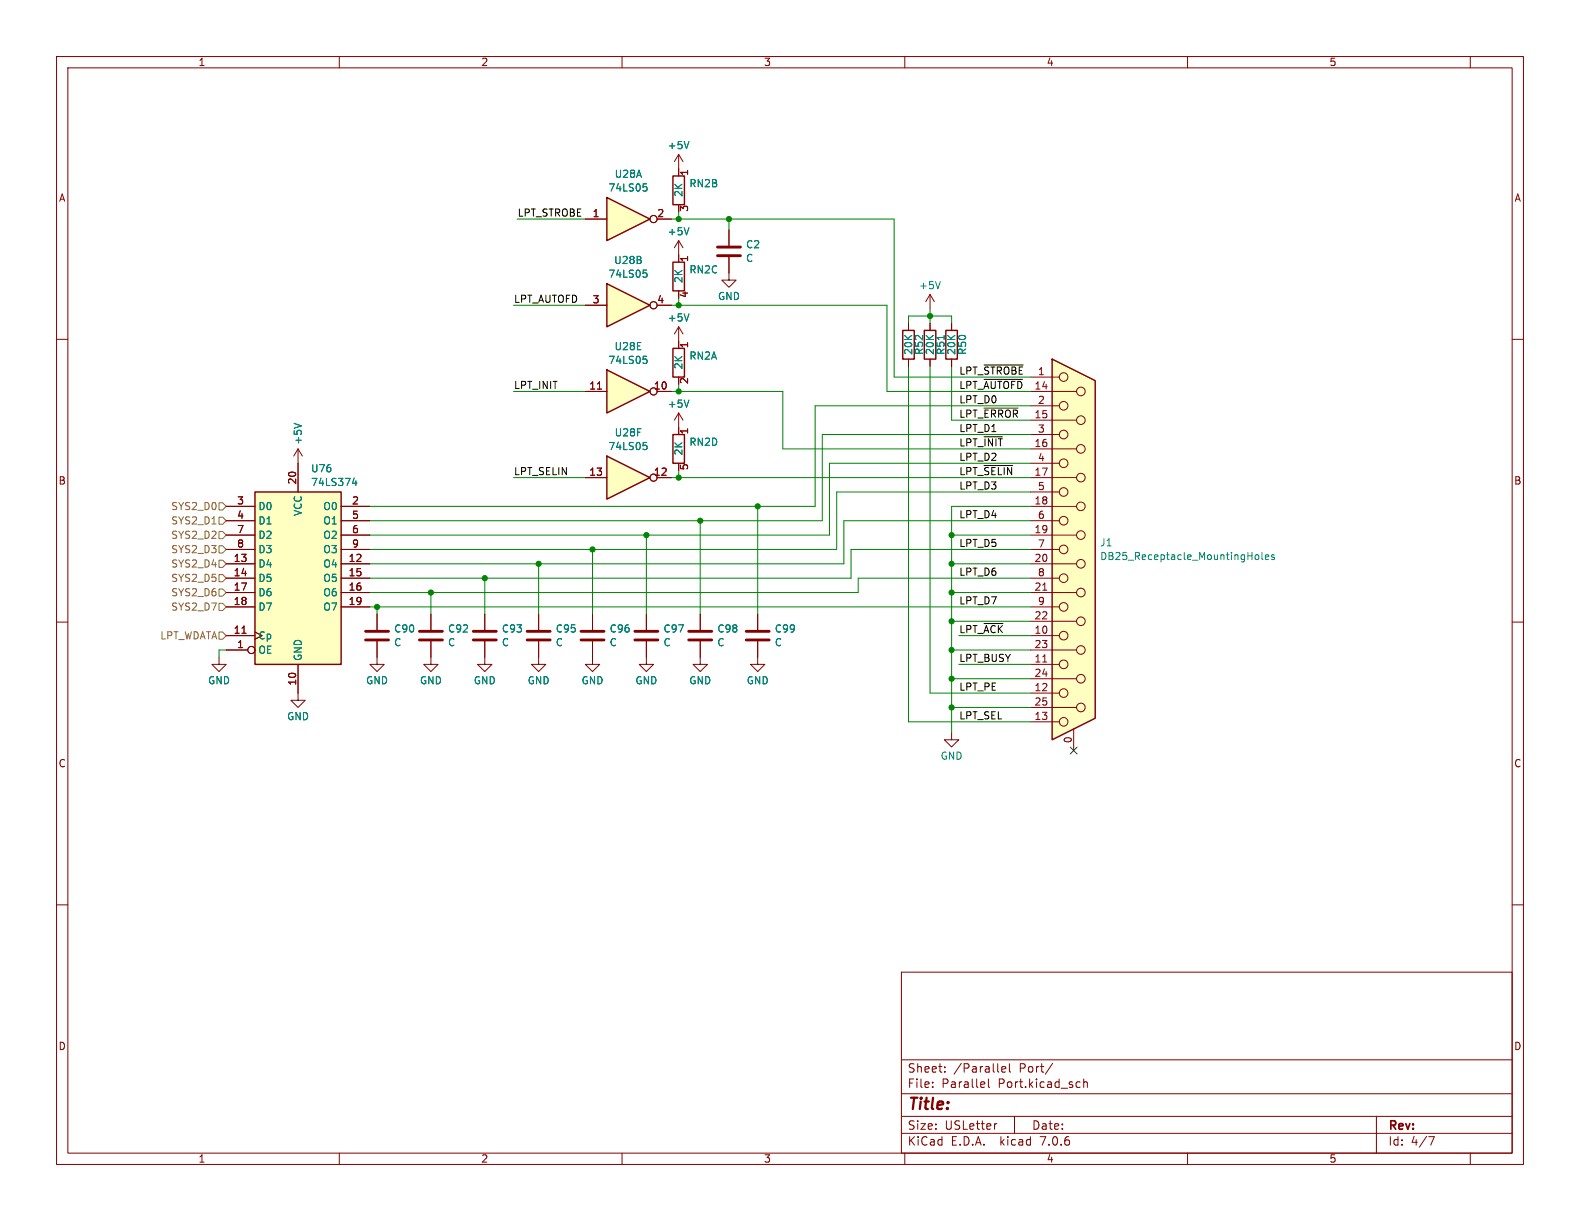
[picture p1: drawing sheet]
<svg xmlns="http://www.w3.org/2000/svg" width="279mm" height="216mm" viewBox="0 0 279 216" stroke-linecap="round" stroke-linejoin="round" font-family="sans-serif">
<g fill="none" stroke="#840000" stroke-width=".18">
<path d="M10 10h259.4v195.9h-259.4zM12 12h255.4v191.9h-255.4zM60 10v2M110 10v2M160 10v2M210 10v2M260 10v2M120 27.3v3.8M120 36.2v1.3M120 27.3l-.7 1.3M120 27.3l.8 1.3M10 60h2"/>
<path d="M120 57.8v3.8M120 57.8l-.7 1.3M120 57.8l.8 1.3M168.3 57.2v1.2M267.4 60h2M52.7 79.4l-.8 1.2M52.7 79.4v7.6M52.7 79.4l.8 1.2M120 66.7v1.2M120 73v2.6M120 73l-.7 1.3M120 73l.8 1.3"/>
<path d="M168.3 63.5v1.3M40 99.7h5.1M40 89.5h5.1M40 92.1h5.1M40 94.6h5.1M40 97.2h5.1M60.3 99.7h5.1M60.3 89.5h5.1M60.3 92.1h5.1M60.3 94.6h5.1M60.3 97.2h5.1M10 110h2"/>
<path d="M38.7 116.2v1.3h1.3l-1.3 1.2-1.2-1.2h1.2M40 114.9h3.8M40 112.4h5.1M40 102.2h5.1M40 104.8h5.1M40 107.3h5.1M42.8 112h.7M52.7 117.5v6.3h1.3l-1.3 1.3-1.3-1.3h1.3M60.3 102.2h5.1M60.3 104.8h5.1M60.3 107.3h5.1M66.7 116.2v1.3h1.2l-1.2 1.2-1.3-1.2h1.3"/>
<path d="M76.2 113.4v4.1h1.3l-1.3 1.2-1.3-1.2h1.3M76.2 108.6v2.8M85.7 108.6v2.8M85.7 113.4v2.8M95.2 116.2v1.3h1.3l-1.3 1.2-1.2-1.2h1.2M123.8 116.2v1.3h1.3l-1.3 1.2-1.2-1.2h1.2M267.4 110h2M10 160h2M267.4 160h2M159.4 171.9h108v32h-108zM159.4 197.4h108M159.4 193.4h108"/>
<path d="M159.4 187.4h108M164.9 192.1v.2M164.9 191.4v.1M167.1 189.4v.2M167.1 188.7v.1M173.9 191.3l.2 .3-.7 .2M174.1 192.2l-.2 .1M174.8 190.8v1.3l.2 .2M176.3 198.7l-.3 .1M177.1 189.1l.8-.2-.1-.2-.4-.1-.3 .2 .1 .7h.6M178.5 188.1v1.3l.2 .2M179.4 197.4v3"/>
<path d="M186.1 188l-1.2 1.9M190.9 191.3l.1 .1M191 192.2l-.1 .1M191.6 190.8v1.5M191.6 191.4l.3-.1 .3 .1 .1 .9M243.4 197.4v6.5M60 203.9v2M110 203.9v2M159.4 200.4h108M160 203.9v2M210 203.9v2M252.6 201h1l-.6 1.5"/>
<path d="M260 203.9v2"/>
<circle cx="44.4" cy="114.9" r=".63"/>
</g>
<path d="M119 31.1h2v5.1h-2zM167.3 58.4h2v5.1h-2zM119 61.6h2v5.1h-2zM45.1 87h15.2v30.5h-15.2z" fill="none" stroke="#840000" stroke-width=".25"/>
<path d="M74.2 113.2h4M74.2 111.6h4M83.7 113.2h4.1M83.7 111.6h4.1" fill="none" stroke="#840000" stroke-width=".51"/>
<path d="M121.8 25l-.4 1.3M121.8 55.5l-.4 1.3M52 74.9l1.3 .4M121.8 70.7l-.4 1.3M62.6 84.5l-.3 .9h.8M62.9 85v.9" fill="none" stroke="#008484" stroke-width=".18"/>
<path d="M45.1 87h15.2v30.5h-15.2z" fill="#ffffc2" stroke="#ffffc2" stroke-width=".18"/>
<path d="M107.3 65.4l7.6 3.8-7.6 3.8z" fill="#ffffc2"/>
<path d="M107.3 65.4l7.6 3.8-7.6 3.8zM119 76.8h2v5.1h-2z" fill="none" stroke="#840000" stroke-width=".25"/>
<g fill="none" stroke="#840000" stroke-width=".18">
<path d="M103.5 69.2h3.8M105.7 68.8h.7M116.2 69.2h2.5M120 75.6v1.2M120 81.9v1.3M104.8 108.6v2.8M104.8 113.4v2.8M114.3 108.6v2.8M114.3 113.4v2.8M123.8 108.6v2.8M123.8 113.4v2.8"/>
<circle cx="115.6" cy="69.2" r=".63"/>
</g>
<path d="M113.8 63h.6M113.9 63.5h.3l.2 .2-.1 .5-.4 .1" fill="none" stroke="#008484" stroke-width=".18"/>
<path d="M102.7 113.2h4.1M102.7 111.6h4.1M112.3 113.2h4M112.3 111.6h4M121.8 113.2h4.1M121.8 111.6h4.1" fill="none" stroke="#840000" stroke-width=".51"/>
<path d="M107.3 34.9l7.6 3.8-7.6 3.8z" fill="#ffffc2"/>
<path d="M107.3 34.9l7.6 3.8-7.6 3.8z" fill="none" stroke="#840000" stroke-width=".25"/>
<g fill="none" stroke="#840000" stroke-width=".18">
<path d="M103.5 38.7h3.8M116.2 38.7h2.5M104.8 116.2v1.3h1.2l-1.2 1.2-1.3-1.2h1.3"/>
<circle cx="115.6" cy="38.7" r=".63"/>
</g>
<path d="M113.8 32.5h.6M113.9 33h.3l.2 .2-.1 .5-.4 .1" fill="none" stroke="#008484" stroke-width=".18"/>
<path d="M107.3 50.2l7.6 3.8-7.6 3.8z" fill="#ffffc2"/>
<path d="M107.3 50.2l7.6 3.8-7.6 3.8zM119 46.4h2v5h-2z" fill="none" stroke="#840000" stroke-width=".25"/>
<g fill="none" stroke="#840000" stroke-width=".18">
<path d="M103.5 54h3.8M116.2 54h2.5M120 42.5v3.9M120 51.4v1.3M120 42.5l-.7 1.3M120 42.5l.8 1.3"/>
<circle cx="115.6" cy="54" r=".63"/>
</g>
<path d="M113.8 47.8h.6M113.9 48.2h.3l.2 .3-.1 .5h-.4M121.8 40.3l-.4 1.2" fill="none" stroke="#008484" stroke-width=".18"/>
<path d="M186.1 63.5l7.6 3.8v59.7l-7.6 3.8z" fill="#ffffc2"/>
<g fill="none" stroke="#840000" stroke-width=".18">
<path d="M128.9 45.5v4h1.3l-1.3 1.3-1.3-1.3h1.3M128.9 40.6v2.8M164.5 52.1l-.8 1.2M164.5 52.1v2.5M164.5 52.1l.7 1.2M182.2 79.4h8.2M182.2 76.8h5.1M182.2 74.3h8.2M182.2 71.8h5.1M182.2 69.2h8.2M182.2 66.7h5.1M182.2 99.7h8.2"/>
<path d="M182.2 97.2h5.1M182.2 94.6h8.2M182.2 92.1h5.1M182.2 89.5h8.2M182.2 87h5.1M182.2 84.5h8.2M182.2 81.9h5.1M66.7 108.6v2.8M66.7 113.4v2.8M114.3 116.2v1.3h1.3l-1.3 1.2-1.3-1.2h1.3M134 113.4v4.1h1.3l-1.3 1.2-1.3-1.2h1.3M134 108.6v2.8"/>
<path d="M182.2 117.5h5.1M182.2 114.9h8.2M182.2 112.4h5.1M182.2 109.9h8.2M182.2 107.3h5.1M182.2 104.8h8.2M182.2 102.2h5.1M184.4 117.1h.7M184.4 104.4h.7M168.3 129.5v1.3h1.2l-1.2 1.3-1.3-1.3h1.3M182.2 127.6h5.1M182.2 125.1h8.2"/>
<path d="M182.2 122.6h5.1M182.2 120h8.2M189.9 128.9v3.8"/>
<circle cx="188.1" cy="76.8" r=".76"/>
<circle cx="188.1" cy="66.7" r=".76"/>
<circle cx="188.1" cy="71.8" r=".76"/>
<circle cx="191.1" cy="74.3" r=".76"/>
<circle cx="191.1" cy="79.4" r=".76"/>
<circle cx="191.1" cy="69.2" r=".76"/>
<circle cx="188.1" cy="97.2" r=".76"/>
<circle cx="188.1" cy="87" r=".76"/>
<circle cx="188.1" cy="81.9" r=".76"/>
<circle cx="188.1" cy="92.1" r=".76"/>
<circle cx="191.1" cy="89.5" r=".76"/>
<circle cx="191.1" cy="99.7" r=".76"/>
<circle cx="191.1" cy="84.5" r=".76"/>
<circle cx="191.1" cy="94.6" r=".76"/>
<circle cx="188.1" cy="112.4" r=".76"/>
<circle cx="188.1" cy="117.5" r=".76"/>
<circle cx="188.1" cy="102.2" r=".76"/>
<circle cx="188.1" cy="107.3" r=".76"/>
<circle cx="191.1" cy="114.9" r=".76"/>
<circle cx="191.1" cy="109.9" r=".76"/>
<circle cx="191.1" cy="104.8" r=".76"/>
<circle cx="188.1" cy="122.6" r=".76"/>
<circle cx="188.1" cy="127.6" r=".76"/>
<circle cx="191.1" cy="120" r=".76"/>
<circle cx="191.1" cy="125.1" r=".76"/>
</g>
<path d="M186.1 63.5l7.6 3.8v59.7l-7.6 3.8z" fill="none" stroke="#840000" stroke-width=".25"/>
<path d="M166.3 49.8l-.4 1.3M222 98.2l.4-.1 .2 .2-.1 .6h-.3l-.2-.1M223.2 97.7v1.1l.1 .1M223.8 98.5l.6-.1-.1-.2-.4-.1-.1 .2v.6h.5M225.3 98.2l-.3-.1-.2 .2 .1 .2 .4 .1v.3h-.5" fill="none" stroke="#008484" stroke-width=".18"/>
<path d="M126.9 45.2h4M126.9 43.7h4M64.6 113.2h4.1M64.6 111.6h4.1M132 113.2h4M132 111.6h4" fill="none" stroke="#840000" stroke-width=".51"/>
<path d="M107.3 80.6l7.6 3.9-7.6 3.8z" fill="#ffffc2"/>
<path d="M159.6 58.4h2.1v5.1h-2.1zM163.4 58.4h2.1v5.1h-2.1zM107.3 80.6l7.6 3.9-7.6 3.8z" fill="none" stroke="#840000" stroke-width=".25"/>
<g fill="none" stroke="#840000" stroke-width=".18">
<path d="M103.5 38.7h3.8M116.2 38.7h2.5M120 29.8v1.3M120 36.2v1.3M103.5 54h3.8M116.2 54h2.5M120 45.1v1.3M120 51.4v1.3M128.9 40.6v2.8M128.9 45.5v2.8M160.7 57.2v1.2M164.5 57.2v1.2"/>
<path d="M168.3 57.2v1.2M103.5 69.2h3.8M105.7 68.8h.7M116.2 69.2h2.5M120 60.3v1.3M120 66.7v1.2M120 75.6v1.2M160.7 63.5v1.3M164.5 63.5v1.3M168.3 63.5v1.3M40 99.7h5.1M40 89.5h5.1"/>
<path d="M40 92.1h5.1M40 94.6h5.1M40 97.2h5.1M52.7 81.9v5.1M60.3 99.7h5.1M60.3 89.5h5.1M60.3 92.1h5.1M60.3 94.6h5.1M60.3 97.2h5.1M103.5 84.5h3.8M116.2 84.5h2.5M120 81.9v1.3"/>
<path d="M40 114.9h3.8M40 112.4h5.1M40 102.2h5.1M40 104.8h5.1M40 107.3h5.1M42.8 112h.7M52.7 117.5v5.1M60.3 102.2h5.1M60.3 104.8h5.1M60.3 107.3h5.1M66.7 108.6v2.8M66.7 113.4v2.8"/>
<path d="M76.2 108.6v2.8M76.2 113.4v2.8M85.7 113.4v4.1h1.3l-1.3 1.2-1.2-1.2h1.2M85.7 108.6v2.8M95.2 108.6v2.8M95.2 113.4v2.8M104.8 108.6v2.8M104.8 113.4v2.8M114.3 108.6v2.8M114.3 113.4v2.8M123.8 108.6v2.8M123.8 113.4v2.8"/>
<path d="M134 108.6v2.8M134 113.4v2.8"/>
<circle cx="115.6" cy="38.7" r=".63"/>
<circle cx="115.6" cy="54" r=".63"/>
<circle cx="115.6" cy="69.2" r=".63"/>
<circle cx="115.6" cy="84.5" r=".63"/>
<circle cx="44.4" cy="114.9" r=".63"/>
</g>
<g fill="none" stroke="#008484" stroke-width=".18">
<path d="M113.8 32.5h.6M113.9 33h.3l.2 .2-.1 .5-.4 .1M121.8 25l-.4 1.3M113.8 47.8h.6M113.9 48.2h.3l.2 .3-.1 .5h-.4M121.8 40.3l-.4 1.2M121.8 55.5l-.4 1.3M166.9 59.3v.7M52 74.9l1.3 .4M113.8 78.2h.6M113.8 63h.6M113.9 78.7h.3l.2 .3-.1 .4-.4 .1"/>
<path d="M113.9 63.5h.3l.2 .2-.1 .5-.4 .1M121.8 70.7l-.4 1.3M62.6 84.5l-.3 .9h.8M62.9 85v.9"/>
</g>
<path d="M93.2 113.2h4.1M93.2 111.6h4.1" fill="none" stroke="#840000" stroke-width=".51"/>
<path d="M38.7 99.1h.7l.6 .6-.6 .6h-.7zM38.7 91.4h.7l.6 .7-.6 .6h-.7zM38.7 88.9h.7l.6 .6-.6 .7h-.7zM38.7 94h.7l.6 .6-.6 .7h-.7zM38.7 96.5h.7l.6 .7-.6 .6h-.7zM38.7 111.8h.7l.6 .6-.6 .6h-.7zM38.7 104.1h.7l.6 .7-.6 .6h-.7zM38.7 101.6h.7l.6 .6-.6 .7h-.7zM38.7 106.7h.7l.6 .6-.6 .7h-.7z" fill="none" stroke="#848400" stroke-width=".18"/>
<path d="M174 77.2h3.3M174 64.5h6.9M174 67.1h6.8M174 72.2h6M174 82.3h5.1M174 110.3h3.4" fill="none" stroke="#000" stroke-width=".18"/>
<g fill="none" stroke="#008400" stroke-width=".18">
<path d="M91.4 38.7h12.1M118.7 38.7h39.4v28h24.1M120 37.5v1.2M128.9 38.7v1.9M90.8 54h12.7M118.7 54h38.1v15.2h25.4M120 52.7v1.3M160.7 57.2v-1.3h7.6v1.3M164.5 54.6v2.6M90.8 69.2h12.7M118.7 69.2h19.7v10.2h43.8M120 67.9v1.3"/>
<path d="M160.7 64.8v62.8h21.5M164.5 64.8v57.8h17.7M168.3 64.8v9.5h13.9M182.2 71.8h-38.1v17.7h-78.7M182.2 76.8h-36.8v15.3h-80M90.8 84.5h12.7M95.2 99.7v8.9M104.8 97.2v11.4M114.3 94.6v14M118.7 84.5h63.5M120 83.2v1.3M123.8 92.1v16.5"/>
<path d="M134 89.5v19.1M168.3 94.6h13.9M168.3 99.7h13.9M182.2 89.5h-13.9v40M182.2 81.9h-35.5v12.7h-81.3M182.2 97.2h-31.7v5h-85.1M182.2 92.1h-33v7.6h-83.8M182.2 87h-34.2v10.2h-82.6M40 114.9h-1.3v1.3M65.4 107.3h116.8M66.7 107.3v1.3M76.2 104.8v3.8"/>
<path d="M85.7 102.2v6.4M168.3 104.8h13.9M168.3 109.9h13.9M168.3 114.9h13.9M169.5 117.5h12.7M169.5 112.4h12.7M182.2 102.2h-30.4v2.6h-86.4M168.3 125.1h13.9M168.3 120h13.9"/>
</g>
<path d="M189.3 132.1l1.2 1.2M190.5 132.1l-1.2 1.2" fill="none" stroke="#000084" stroke-width=".18"/>
<g fill="#008400" stroke="#008400" stroke-width=".18">
<circle cx="168.3" cy="125.1" r=".46"/>
<circle cx="168.3" cy="104.8" r=".46"/>
<circle cx="168.3" cy="109.9" r=".46"/>
<circle cx="168.3" cy="114.9" r=".46"/>
<circle cx="168.3" cy="120" r=".46"/>
<circle cx="128.9" cy="38.7" r=".46"/>
<circle cx="164.5" cy="55.9" r=".46"/>
<circle cx="120" cy="54" r=".46"/>
<circle cx="120" cy="38.7" r=".46"/>
<circle cx="168.3" cy="99.7" r=".46"/>
<circle cx="168.3" cy="94.6" r=".46"/>
<circle cx="76.2" cy="104.8" r=".46"/>
<circle cx="95.2" cy="99.7" r=".46"/>
<circle cx="85.7" cy="102.2" r=".46"/>
<circle cx="66.7" cy="107.3" r=".46"/>
<circle cx="120" cy="69.2" r=".46"/>
<circle cx="114.3" cy="94.6" r=".46"/>
<circle cx="104.8" cy="97.2" r=".46"/>
<circle cx="120" cy="84.5" r=".46"/>
<circle cx="134" cy="89.5" r=".46"/>
<circle cx="123.8" cy="92.1" r=".46"/>
</g>
<text font-size="2.8" fill="#840000" x="160.4" y="196.8">Title:</text>
<g font-size="2.1" fill="#840000">
<text x="160.4" y="189.9">Sheet:</text>
<text x="168.6" y="189.9">/Parallel</text>
<text x="180.3" y="189.9">Port/</text>
<text x="160.4" y="192.6">File:</text>
<text x="166.5" y="192.6">Parallel</text>
<text x="176.6" y="192.6">Port.kicad_sch</text>
<text x="160.4" y="202.8">KiCad</text>
<text x="160.4" y="200">Size:</text>
<text x="167.1" y="200">USLetter</text>
<text x="168.1" y="202.8">E.D.A.</text>
<text x="177" y="202.8">kicad</text>
<text x="182.4" y="200">Date:</text>
<text x="184.2" y="202.8">7.0.6</text>
<text x="245.4" y="200.2">Rev:</text>
<text x="245.4" y="202.8">Id:</text>
<text x="249.5" y="202.8">4/7</text>
</g>
<g font-size="1.8" fill="#840000">
<text x="35" y="11.9">1</text>
<text x="85" y="11.9">2</text>
<text x="135" y="11.9">3</text>
<text x="185" y="11.9">4</text>
<text x="235" y="11.9">5</text>
<text x="10.3" y="35.9">A</text>
<text x="122" y="31.2" transform="rotate(-90 122 31.2)">1</text>
<text x="267.7" y="35.9">A</text>
<text x="104.7" y="38.5">1</text>
<text x="116.1" y="38.5">2</text>
<text x="122" y="37.5" transform="rotate(-90 122 37.5)">3</text>
<text x="122" y="46.4" transform="rotate(-90 122 46.4)">1</text>
<text x="104.7" y="53.7">3</text>
<text x="116.1" y="53.7">4</text>
<text x="122" y="52.8" transform="rotate(-90 122 52.8)">4</text>
<text x="122" y="61.7" transform="rotate(-90 122 61.7)">1</text>
<text x="104.1" y="69">11</text>
<text x="115.5" y="69">10</text>
<text x="122" y="68" transform="rotate(-90 122 68)">2</text>
<text x="183.4" y="71.5">2</text>
<text x="122" y="76.9" transform="rotate(-90 122 76.9)">1</text>
<text x="183.4" y="76.6">3</text>
<text x="122" y="83.3" transform="rotate(-90 122 83.3)">5</text>
<text x="182.8" y="79.1">16</text>
<text x="183.4" y="81.7">4</text>
<text x="10.3" y="85.9">B</text>
<text x="41.8" y="89.3">3</text>
<text x="52.5" y="85.8" transform="rotate(-90 52.5 85.8)">20</text>
<text x="62.2" y="89.3">2</text>
<text x="104.1" y="84.2">13</text>
<text x="115.5" y="84.2">12</text>
<text x="182.8" y="84.2">17</text>
<text x="182.8" y="89.3">18</text>
<text x="183.4" y="86.7">5</text>
<text x="267.7" y="85.9">B</text>
<text x="41.8" y="91.8">4</text>
<text x="41.8" y="94.4">7</text>
<text x="62.2" y="91.8">5</text>
<text x="62.2" y="94.4">6</text>
<text x="182.8" y="94.4">19</text>
<text x="183.4" y="91.8">6</text>
<text x="41.2" y="99.4">13</text>
<text x="41.2" y="102">14</text>
<text x="41.8" y="96.9">8</text>
<text x="61.6" y="99.4">12</text>
<text x="61.6" y="102">15</text>
<text x="62.2" y="96.9">9</text>
<text x="182.8" y="99.4">20</text>
<text x="183.4" y="96.9">7</text>
<text x="183.4" y="102">8</text>
<text x="41.2" y="104.5">17</text>
<text x="41.2" y="107.1">18</text>
<text x="61.6" y="104.5">16</text>
<text x="61.6" y="107.1">19</text>
<text x="182.8" y="104.5">21</text>
<text x="183.4" y="107.1">9</text>
<text x="41.2" y="112.1">11</text>
<text x="182.8" y="112.1">10</text>
<text x="182.8" y="109.6">22</text>
<text x="41.8" y="114.7">1</text>
<text x="182.8" y="117.2">11</text>
<text x="182.8" y="114.7">23</text>
<text x="182.8" y="119.8">24</text>
<text x="52.5" y="121.3" transform="rotate(-90 52.5 121.3)">10</text>
<text x="182.8" y="122.3">12</text>
<text x="182.8" y="124.8">25</text>
<text x="182.8" y="127.4">13</text>
<text x="189.6" y="131.5" transform="rotate(-90 189.6 131.5)">0</text>
<text x="10.3" y="135.9">C</text>
<text x="267.7" y="135.9">C</text>
<text x="10.3" y="185.9">D</text>
<text x="267.7" y="185.9">D</text>
<text x="35" y="205.8">1</text>
<text x="85" y="205.8">2</text>
<text x="135" y="205.8">3</text>
<text x="185" y="205.8">4</text>
<text x="235" y="205.8">5</text>
</g>
<g font-size="1.8" fill="#008484">
<text x="118" y="26.6">+5V</text>
<text x="107.5" y="34.1">74LS05</text>
<text x="108.6" y="31.6">U28A</text>
<text x="120.9" y="34.9" transform="rotate(-90 120.9 34.9)">2K</text>
<text x="121.8" y="33.3">RN2B</text>
<text x="118" y="41.8">+5V</text>
<text x="108.5" y="46.9">U28B</text>
<text x="131.8" y="44.1">C2</text>
<text x="131.8" y="46.5">C</text>
<text x="107.5" y="49.3">74LS05</text>
<text x="120.9" y="50.2" transform="rotate(-90 120.9 50.2)">2K</text>
<text x="121.8" y="48.5">RN2C</text>
<text x="126.9" y="53.3">GND</text>
<text x="162.4" y="51.3">+5V</text>
<text x="118" y="57.1">+5V</text>
<text x="107.5" y="64.5">74LS05</text>
<text x="108.6" y="62.1">U28E</text>
<text x="120.9" y="65.4" transform="rotate(-90 120.9 65.4)">2K</text>
<text x="121.8" y="63.8">RN2A</text>
<text x="161.5" y="62.9" transform="rotate(-90 161.5 62.9)">20K</text>
<text x="163.4" y="62.9" transform="rotate(-90 163.4 62.9)">R52</text>
<text x="165.3" y="62.9" transform="rotate(-90 165.3 62.9)">20K</text>
<text x="167.2" y="62.9" transform="rotate(-90 167.2 62.9)">R51</text>
<text x="169.1" y="62.9" transform="rotate(-90 169.1 62.9)">20K</text>
<text x="171" y="62.9" transform="rotate(-90 171 62.9)">R50</text>
<text x="108.6" y="77.4">U28F</text>
<text x="118" y="72.3">+5V</text>
<text x="53.6" y="78.7" transform="rotate(-90 53.6 78.7)">+5V</text>
<text x="54.9" y="83.7">U76</text>
<text x="107.5" y="79.8">74LS05</text>
<text x="120.9" y="80.6" transform="rotate(-90 120.9 80.6)">2K</text>
<text x="121.8" y="79">RN2D</text>
<text x="54.9" y="86.1">74LS374</text>
<text x="45.6" y="90.4">D0</text>
<text x="45.6" y="92.9">D1</text>
<text x="45.6" y="95.5">D2</text>
<text x="53.6" y="91.3" transform="rotate(-90 53.6 91.3)">VCC</text>
<text x="57.1" y="90.4">O0</text>
<text x="57.1" y="92.9">O1</text>
<text x="57.1" y="95.5">O2</text>
<text x="45.6" y="100.6">D4</text>
<text x="45.6" y="98">D3</text>
<text x="57.1" y="100.6">O4</text>
<text x="57.1" y="98">O3</text>
<text x="194.4" y="96.8">J1</text>
<text x="194.4" y="99.2">DB25_Receptacle_MountingHoles</text>
<text x="45.6" y="103.1">D5</text>
<text x="45.6" y="105.6">D6</text>
<text x="57.1" y="103.1">O5</text>
<text x="57.1" y="105.6">O6</text>
<text x="45.6" y="113.3">Cp</text>
<text x="45.6" y="108.2">D7</text>
<text x="57.1" y="108.2">O7</text>
<text x="69.6" y="112">C90</text>
<text x="79.1" y="112">C92</text>
<text x="88.7" y="112">C93</text>
<text x="98.2" y="112">C95</text>
<text x="107.7" y="112">C96</text>
<text x="117.2" y="112">C97</text>
<text x="126.8" y="112">C98</text>
<text x="136.9" y="112">C99</text>
<text x="45.6" y="115.8">OE</text>
<text x="53.6" y="117" transform="rotate(-90 53.6 117)">GND</text>
<text x="69.6" y="114.5">C</text>
<text x="79.1" y="114.5">C</text>
<text x="88.7" y="114.5">C</text>
<text x="98.2" y="114.5">C</text>
<text x="107.7" y="114.5">C</text>
<text x="117.2" y="114.5">C</text>
<text x="126.8" y="114.5">C</text>
<text x="136.9" y="114.5">C</text>
<text x="36.7" y="121.2">GND</text>
<text x="64.6" y="121.2">GND</text>
<text x="74.2" y="121.2">GND</text>
<text x="83.7" y="121.2">GND</text>
<text x="93.2" y="121.2">GND</text>
<text x="102.7" y="121.2">GND</text>
<text x="112.3" y="121.2">GND</text>
<text x="121.8" y="121.2">GND</text>
<text x="131.9" y="121.2">GND</text>
<text x="50.7" y="127.6">GND</text>
<text x="166.2" y="134.5">GND</text>
</g>
<g font-size="1.8">
<text x="91.4" y="38.4">LPT_STROBE</text>
<text x="90.8" y="53.6">LPT_AUTOFD</text>
<text x="90.8" y="68.9">LPT_INIT</text>
<text x="169.5" y="66.3">LPT_~{STROBE}1</text>
<text x="169.5" y="71.4">LPT_D0</text>
<text x="169.5" y="68.9">LPT_~{AUTOFD}14</text>
<text x="169.5" y="76.5">LPT_D1</text>
<text x="169.5" y="73.9">LPT_~{ERROR} 15</text>
<text x="169.5" y="79">LPT_~{INIT}</text>
<text x="169.5" y="81.6">LPT_D2</text>
<text x="90.8" y="84.1">LPT_SELIN</text>
<text x="169.5" y="86.6">LPT_D3</text>
<text x="169.5" y="84.1">LPT_~{SELIN}</text>
<text x="169.5" y="91.7">LPT_D4</text>
<text x="169.5" y="101.9">LPT_D6</text>
<text x="169.5" y="96.8">LPT_D5</text>
<text x="169.5" y="107">LPT_D7</text>
<text x="169.5" y="112">LPT_~{ACK}</text>
<text x="169.5" y="117.1">LPT_BUSY</text>
<text x="169.5" y="122.2">LPT_PE</text>
<text x="169.5" y="127.3">LPT_SEL</text>
</g>
<g font-size="1.8" fill="#848400">
<text x="30.2" y="92.9">SYS2_D1</text>
<text x="30.2" y="90.4">SYS2_D0</text>
<text x="30.2" y="95.5">SYS2_D2</text>
<text x="30.2" y="100.6">SYS2_D4</text>
<text x="30.2" y="98">SYS2_D3</text>
<text x="30.2" y="105.6">SYS2_D6</text>
<text x="30.2" y="103.1">SYS2_D5</text>
<text x="28.2" y="113.3">LPT_WDATA</text>
<text x="30.2" y="108.2">SYS2_D7</text>
</g>
</svg>
